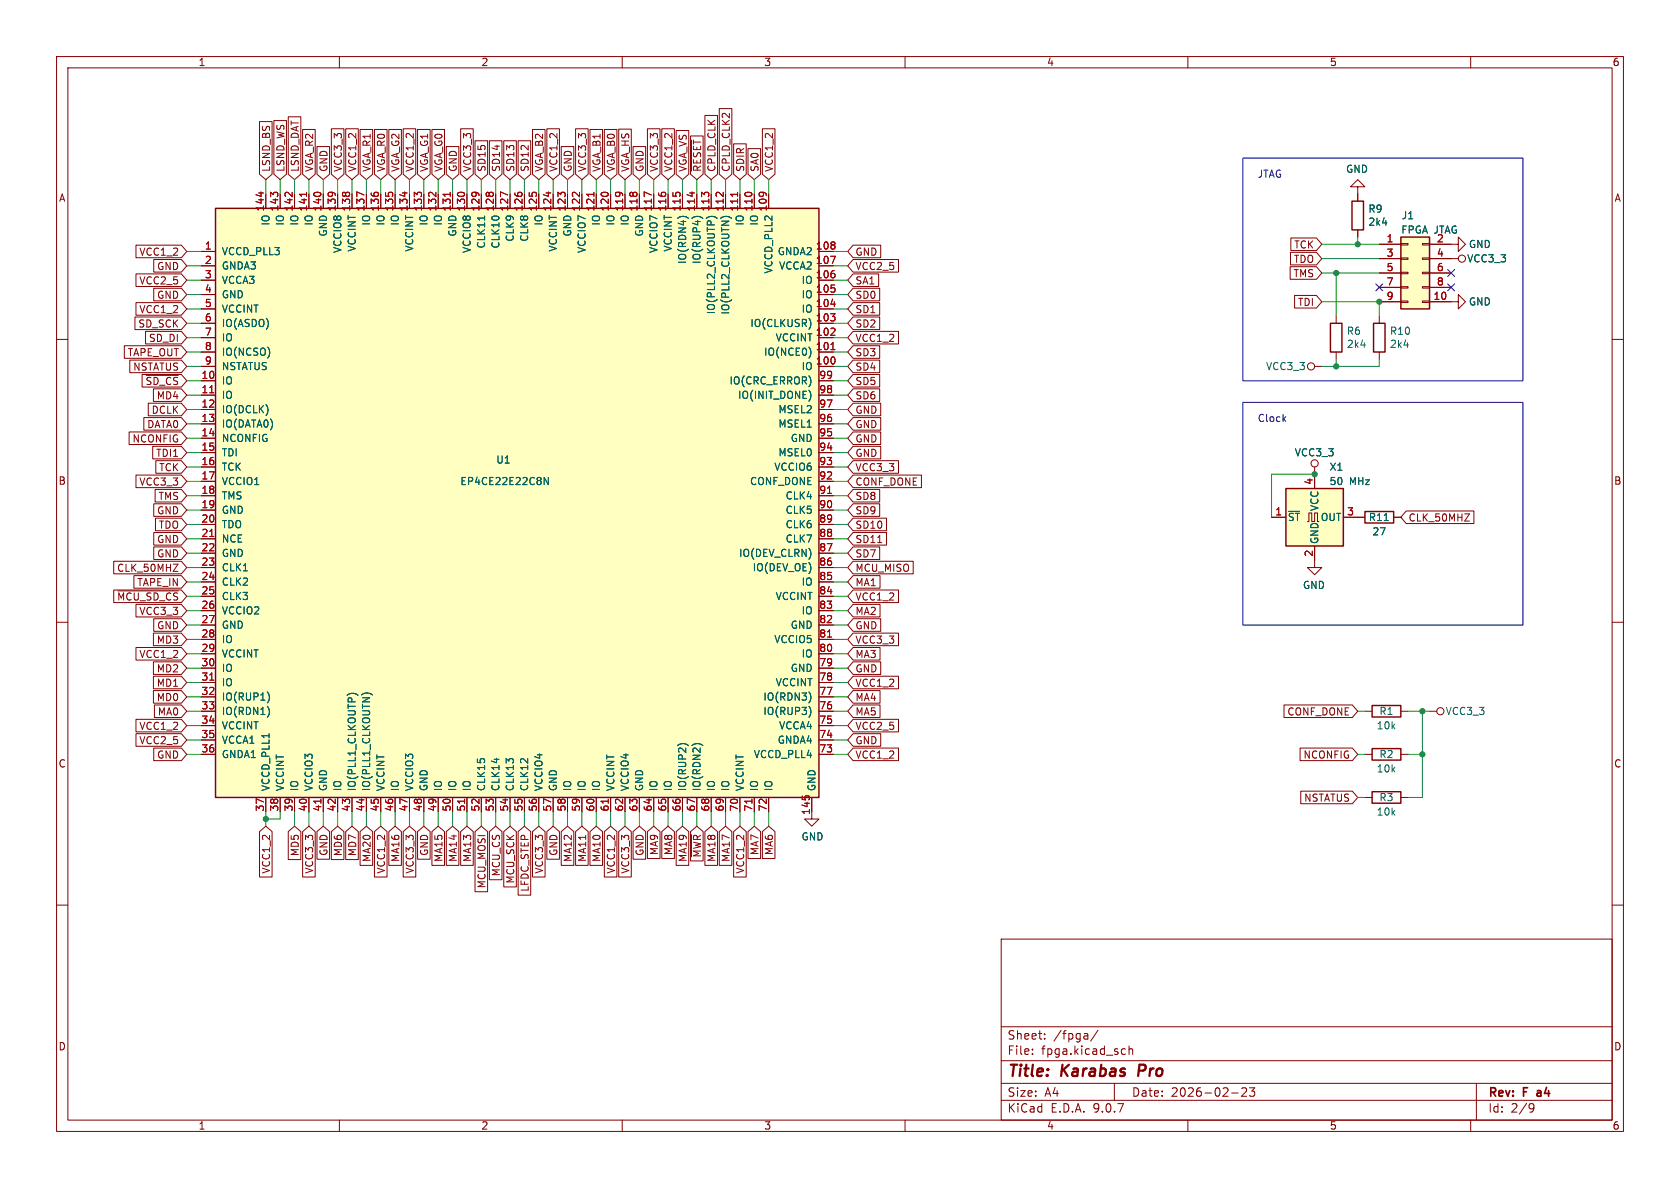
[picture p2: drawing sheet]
<svg xmlns="http://www.w3.org/2000/svg" width="297mm" height="210mm" viewBox="0 0 297 210" stroke-linecap="round" stroke-linejoin="round" font-family="sans-serif">
<g fill="none" stroke="#840000" stroke-width=".18">
<path d="M10 10h277v190h-277zM12 12h273v186h-273zM60 10v2M110 10v2M160 10v2M210 10v2M260 10v2M240 33h1.3l-1.3-1.2-1.2 1.2h1.2v2.6M240 40.6v1.3M243.8 55.9v1.3M10 60h2M243.8 62.2v1.3"/>
<path d="M285 60h2M10 110h2M285 110h2M241.3 133.4h1.3M241.3 125.7h1.3M247.6 133.4h1.3M247.6 125.7h1.3M241.3 141h1.3M247.6 141h1.3M10 160h2M177 166h108v32h-108zM285 160h2"/>
<path d="M60 198v2M110 198v2M160 198v2M177 194.5h108M177 191.5h108M177 187.5h108M177 181.5h108M182.5 186.3v.1M182.5 185.5v.1M184.7 183.6v.1M184.7 182.8v.1M192.1 182.7l.2 .2v.8"/>
<path d="M192.3 183.6l-.1 .1M192.3 183.1h-.1M194.1 182.1l-1.3 2M197 191.5v3M198.5 185.4l.5 .1M199 186.3l-.5 .1M199.6 185.5l.2-.1 .4 .1v.9M199.6 184.9v1.5M210 198v2M217.7 193.2h1.2M219.5 192.4l.6-.1 .2 .1 .1 .3-.9 1.1h.9M220.9 192.3h.9l-.5 .6 .4 .1v.7l-.2 .1h-.4l-.2-.1"/>
<path d="M260 198v2M261 191.5v6.5M270.6 195.1l.5 .1a.99 .99 0 0 1-.4 1.4h-.2M271.2 195.7l-.3 .3h-.3"/>
</g>
<path d="M271.8 193.3v.4" fill="none" stroke="#840000" stroke-width=".3"/>
<path d="M201.5 188.2l-.3 2" fill="none" stroke="#840000" stroke-width=".4"/>
<path d="M239 35.6h2v5h-2zM242.8 57.2h2.1v5h-2.1zM242.6 140h5v2h-5zM242.6 132.3h5v2.1h-5zM242.6 124.7h5v2h-5z" fill="none" stroke="#840000" stroke-width=".25"/>
<path d="M38.1 36.8h106.7v104.2h-106.7z" fill="#ffffc2"/>
<path d="M38.1 36.8h106.7v104.2h-106.7z" fill="none" stroke="#840000" stroke-width=".25"/>
<g fill="none" stroke="#840000" stroke-width=".18">
<path d="M35.6 44.5h2.5M35.6 47h2.5M35.6 49.5h2.5M35.6 52.1h2.5M35.6 54.6h2.5M35.6 57.2h2.5M35.6 59.7h2.5M256.5 53.3h1.3v1.3l1.3-1.3-1.3-1.2v1.2M35.6 62.2h2.5M35.6 64.8h2.5M35.6 67.3h2.5M35.6 69.9h2.5"/>
<path d="M35.6 72.4h2.5M35.6 74.9h2.5M35.6 77.5h2.5M144.8 67.3h2.5M144.8 69.9h2.5M144.8 72.4h2.5M144.8 74.9h2.5M144.8 77.5h2.5M232.4 64.8h1.3M35.6 80h2.5M35.6 82.6h2.5M35.6 85.1h2.5"/>
<path d="M35.6 87.6h2.5M35.6 90.2h2.5M35.6 92.7h2.5M35.6 95.3h2.5M35.6 97.8h2.5M144.8 80h2.5M144.8 82.6h2.5M144.8 85.1h2.5M144.8 87.6h2.5M144.8 90.2h2.5M144.8 92.7h2.5M144.8 95.3h2.5"/>
<path d="M144.8 97.8h2.5M35.6 100.3h2.5M35.6 102.9h2.5M35.6 105.4h2.5M35.6 108h2.5M35.6 110.5h2.5M35.6 113h2.5M35.6 115.6h2.5M35.6 118.1h2.5M144.8 100.3h2.5M144.8 102.9h2.5M144.8 105.4h2.5"/>
<path d="M144.8 108h2.5M144.8 110.5h2.5M144.8 113h2.5M144.8 115.6h2.5M144.8 118.1h2.5M35.6 120.7h2.5M35.6 123.2h2.5M35.6 125.7h2.5M35.6 128.3h2.5M35.6 130.8h2.5M35.6 133.4h2.5M144.8 120.7h2.5"/>
<path d="M144.8 123.2h2.5M144.8 125.7h2.5M144.8 128.3h2.5M144.8 130.8h2.5M144.8 133.4h2.5M252.7 125.7h1.3M47 141v2.5M49.5 141v2.5M52.1 141v2.5M54.6 141v2.5M57.1 141v2.5M59.7 141v2.5"/>
<path d="M62.2 141v2.5M64.8 141v2.5M67.3 141v2.5M69.8 141v2.5M72.4 141v2.5M74.9 141v2.5M77.5 141v2.5M80 141v2.5M82.5 141v2.5M85.1 141v2.5M87.6 141v2.5M90.2 141v2.5"/>
<path d="M92.7 141v2.5M95.2 141v2.5M97.8 141v2.5M100.3 141v2.5M102.9 141v2.5M105.4 141v2.5M107.9 141v2.5M110.5 141v2.5M113 141v2.5M115.6 141v2.5M118.1 141v2.5M120.6 141v2.5"/>
<path d="M123.2 141v2.5M125.7 141v2.5M128.3 141v2.5M130.8 141v2.5M133.3 141v2.5M135.9 141v2.5M143.5 143.5v1.3h1.3l-1.3 1.3-1.3-1.3h1.3"/>
<circle cx="231.8" cy="64.8" r=".63"/>
<circle cx="254.6" cy="125.7" r=".63"/>
</g>
<g fill="none" stroke="#a90000" stroke-width=".18">
<path d="M46.1 33.9v.8M50.5 34h.4M51.7 34v.8M54.2 34v.7M64.4 34.5l-1.3-.6v.9M71.5 33.9v.8M75.9 34h.4M77.1 34v.8M79.6 34v.7M89.8 34.5l-1.3-.6v.9M96.9 33.9v.8M101.3 34h.4"/>
<path d="M102.5 34v.8M105 34v.7M115.2 34.5l-1.3-.6v.9M122.3 33.9v.8M126.7 34h.4M127.9 34v.8M130.4 34v.7M146.8 45.3h.9l-.6 1.3M146.8 59.3h.8M146.9 53.8h.8M147.6 58.1v.4M37.1 69.4h.7"/>
<path d="M146.9 61.8h.7M37.1 94.8h.7M146.3 87.2h.7M146.3 112.6h.7M37.1 120.2h.7M56.7 141.3v.7M82.1 141.3v.7M107.5 141.3v.7M132.9 141.3v.7"/>
</g>
<g fill="none" stroke="#006464" stroke-width=".18">
<path d="M85.7 38.2v.7M120 38.4l.6-.2 .9 .2M122.4 38.6a1.49 1.49 0 0 1 1.8 0M124.9 38.6a1.47 1.47 0 0 1 1.9 0M127.4 38.6a1.46 1.46 0 0 1 1.9 0M143.2 56.6l.2 .5-.2 .8M47.3 72.1v.8M143.2 61.6l.2 .6-.2 .9M143.3 69.5v.9M96.2 84.4l.7 1.3v-1.3M47.3 122.4a1.49 1.49 0 0 1 0 1.8M47.4 125.1l.2 .6-.2 .9"/>
<path d="M61.4 122.9a1.46 1.46 0 0 1 1.9 0M63.9 122.9a1.46 1.46 0 0 1 1.9 0M119.8 131.7a1.49 1.49 0 0 1 1.9 0M122.6 131.6l.6-.2 .8 .2M143.1 124.9a1.49 1.49 0 0 1 0 1.8M143.2 122.6l.2 .6-.2 .8"/>
</g>
<path d="M247.6 41.9h5.1v12.7h-5.1z" fill="#ffffc2"/>
<path d="M247.6 41.9h5.1v12.7h-5.1z" fill="none" stroke="#840000" stroke-width=".25"/>
<g fill="none" stroke="#840000" stroke-width=".18">
<path d="M243.8 43.2h3.8M243.8 45.7h3.8M243.8 48.3h3.8M243.8 50.8h3.8M243.8 53.3h3.8M247.6 43.1h1.3v.2h-1.3zM247.6 45.6h1.3v.2h-1.3zM247.6 48.1h1.3v.3h-1.3zM247.6 50.7h1.3v.2h-1.3zM247.6 53.2h1.3v.3h-1.3zM251.5 43.1h1.2v.2h-1.2zM251.5 45.6h1.2v.2h-1.2z"/>
<path d="M251.5 48.1h1.2v.3h-1.2zM251.5 50.7h1.2v.2h-1.2zM251.5 53.2h1.2v.3h-1.2zM252.7 43.2h3.8M252.7 45.7h5.1M252.7 48.3h3.8M252.7 50.8h3.8M252.7 53.3h3.8M232.4 99.1v1.2h-1.3l1.3 1.3 1.3-1.3h-1.3M232.4 82.6v1.2"/>
<circle cx="258.4" cy="45.7" r=".63"/>
<circle cx="232.4" cy="81.9" r=".63"/>
</g>
<path d="M227.3 86.4h10.2v10.1h-10.2z" fill="#ffffc2"/>
<path d="M235.2 57.2h2v5h-2zM227.3 86.4h10.2v10.1h-10.2zM241.3 90.4h5.1v2.1h-5.1z" fill="none" stroke="#840000" stroke-width=".25"/>
<g fill="none" stroke="#840000" stroke-width=".18">
<path d="M127.2 19.2h2.2v11.6l-1.1 1-1.1-1zM45.9 21.5h2.2v9.3l-1.1 1-1.1-1zM48.4 21.3h2.2v9.5l-1.1 1-1.1-1zM51 20.6h2.2v10.2l-1.1 1-1.1-1zM53.5 22.9h2.2v7.9l-1.1 1-1.1-1zM56 25.9h2.3v4.9l-1.2 1-1.1-1zM58.6 22.8h2.2v8l-1.1 1-1.1-1zM61.1 22.8h2.2v8l-1.1 1-1.1-1zM63.7 22.9h2.2v7.9l-1.1 1-1.1-1zM66.2 22.9h2.2v7.9l-1.1 1-1.1-1zM68.7 22.9h2.3v7.9l-1.2 1-1.1-1zM71.3 22.8h2.2v8l-1.1 1-1.1-1z"/>
<path d="M73.8 22.9h2.2v7.9l-1.1 1-1.1-1zM76.4 22.9h2.2v7.9l-1.1 1-1.1-1zM78.9 25.9h2.2v4.9l-1.1 1-1.1-1zM81.4 22.8h2.3v8l-1.2 1-1.1-1zM84 24.9h2.2v5.9l-1.1 1-1.1-1zM86.5 24.9h2.2v5.9l-1.1 1-1.1-1zM89.1 24.9h2.2v5.9l-1.1 1-1.1-1zM91.6 24.9h2.2v5.9l-1.1 1-1.1-1zM94.1 22.9h2.3v7.9l-1.2 1-1.1-1zM96.7 22.8h2.2v8l-1.1 1-1.1-1zM99.2 25.9h2.2v4.9l-1.1 1-1.1-1zM101.8 22.8h2.2v8l-1.1 1-1.1-1z"/>
<path d="M104.3 22.9h2.2v7.9l-1.1 1-1.1-1zM106.8 22.9h2.3v7.9l-1.2 1-1.1-1zM109.4 22.8h2.2v8l-1.1 1-1.1-1zM111.9 25.9h2.2v4.9l-1.1 1-1.1-1zM114.5 22.8h2.2v8l-1.1 1-1.1-1zM117 22.8h2.2v8l-1.1 1-1.1-1zM119.5 23.1h2.3v7.7l-1.2 1-1.1-1zM122.1 24h2.2v6.8l-1.1 1-1.1-1zM122.2 24.8v5.5M124.6 20.4h2.2v10.4l-1.1 1-1.1-1zM129.7 25.4h2.2v5.4l-1.1 1-1.1-1zM132.2 26.3h2.3v4.5l-1.2 1-1.1-1z"/>
<path d="M134.8 22.8h2.2v8l-1.1 1-1.1-1zM240 34.3v1.3M23.9 56h8.2l.9 1.2-.9 1.1h-8.2zM24 48.4h8.1l.9 1.1-.9 1.1h-8.1zM24 53.5h8.1l.9 1.1-.9 1.1h-8.1zM24 43.3h8.1l.9 1.2-.9 1.1h-8.1zM25.7 58.6h6.4l.9 1.1-.9 1.1h-6.4zM27.2 45.9h4.9l.9 1.1-.9 1.1h-4.9zM27.2 51h4.9l.9 1.1-.9 1.1h-4.9zM35.6 44.5h2.5M35.6 47h2.5M35.6 49.5h2.5"/>
<path d="M35.6 52.1h2.5M35.6 54.6h2.5M35.6 57.2h2.5M35.6 59.7h2.5M150.8 58.6h8v2.2h-8l-.9-1.1zM150.8 51h4.7v2.2h-4.7l-.9-1.1zM150.8 45.9h8v2.2h-8l-.9-1.1zM150.8 43.3h4.9v2.3h-4.9l-.9-1.1zM150.8 53.5h4.7v2.2h-4.7l-.9-1.1zM150.8 48.4h4.5v2.2h-4.5l-.9-1.1zM150.8 56h4.7v2.3h-4.7l-.9-1.1zM228.1 47.1h4.6l1 1.2-1 1.1h-4.6z"/>
<path d="M228.1 44.6h4.6l1 1.1-1 1.1h-4.6zM228.2 42.1h4.5l1 1.1-1 1.1h-4.5zM228.9 52.2h3.8l1 1.1-1 1.2h-3.8zM236.2 55.9v1.3M240 40.6v1.3M243.8 43.2h3.8M243.8 45.7h3.8M243.8 48.3h3.8M243.8 50.8h3.8M243.8 53.3h3.8M252.7 43.2h5.1v1.3l1.3-1.3-1.3-1.3v1.3M252.7 45.7h3.8"/>
<path d="M252.7 48.3h3.8M252.7 50.8h3.8M252.7 53.3h3.8M22 61.1h10.1l.9 1.1-.9 1.1h-10.1zM22.8 76.4h9.3l.9 1.1-.9 1.1h-9.3zM22.9 63.7h9.2l.9 1.1-.9 1.1h-9.2zM25.1 66.2h7l.9 1.1-.9 1.1h-7zM25.4 73.8h6.7l.9 1.1-.9 1.1h-6.7zM25.9 66.4h5.6M26.2 71.3h5.9l.9 1.1-.9 1.1h-5.9zM27 78.9h5.1l.9 1.1-.9 1.1h-5.1zM27.1 68.7h5l.9 1.2-.9 1.1h-5z"/>
<path d="M35.6 62.2h2.5M35.6 64.8h2.5M35.6 67.3h2.5M35.6 69.9h2.5M35.6 72.4h2.5M35.6 74.9h2.5M35.6 77.5h2.5M144.8 67.3h2.5M144.8 69.9h2.5M144.8 72.4h2.5M144.8 74.9h2.5M144.8 77.5h2.5"/>
<path d="M150.8 73.8h4.9v2.2h-4.9l-.9-1.1zM150.8 76.4h4.9v2.2h-4.9l-.9-1.1zM150.8 66.2h4.7v2.2h-4.7l-.9-1.1zM150.8 61.1h4.7v2.2h-4.7l-.9-1.1zM150.8 71.3h4.9v2.2h-4.9l-.9-1.1zM150.8 68.7h4.7v2.3h-4.7l-.9-1.1zM150.8 63.7h4.7v2.2h-4.7l-.9-1.1zM150.8 78.9h4.9v2.2h-4.9l-.9-1.1zM236.2 62.2v1.3M20.1 99.2h12l.9 1.1-.9 1.1h-12zM24 84h8.1l.9 1.1-.9 1.1h-8.1zM27.2 89.1h4.9l.9 1.1-.9 1.1h-4.9z"/>
<path d="M27.2 94.1h4.9l.9 1.2-.9 1.1h-4.9zM27.2 96.7h4.9l.9 1.1-.9 1.1h-4.9zM27.4 86.5h4.7l.9 1.1-.9 1.1h-4.7zM27.5 91.6h4.6l.9 1.1-.9 1.1h-4.6zM27.5 81.4h4.6l.9 1.2-.9 1.1h-4.6zM30.6 99.7h.9l-.9 1.3h.9M35.6 80h2.5M35.6 82.6h2.5M35.6 85.1h2.5M35.6 87.6h2.5M35.6 90.2h2.5M35.6 92.7h2.5"/>
<path d="M35.6 95.3h2.5M35.6 97.8h2.5M144.8 80h2.5M144.8 82.6h2.5M144.8 85.1h2.5M144.8 87.6h2.5M144.8 90.2h2.5M144.8 92.7h2.5M144.8 95.3h2.5M144.8 97.8h2.5M150.8 99.2h10.6v2.2h-10.6l-.9-1.1zM150.8 94.1h5.9v2.3h-5.9l-.9-1.1z"/>
<path d="M150.8 91.6h5.9v2.2h-5.9l-.9-1.1zM150.8 96.7h4.7v2.2h-4.7l-.9-1.1zM150.8 86.5h4.7v2.2h-4.7l-.9-1.1zM150.8 89.1h4.7v2.2h-4.7l-.9-1.1zM150.8 84h12.1v2.2h-12.1l-.9-1.1zM150.8 81.4h8v2.3h-8l-.9-1.1zM155.2 95.9h.7M224.8 91.4h2.5M231.1 92.2h.3v-1.5h.5v1.5h.5v-1.5h.5v1.5h.3M232.4 83.8v2.6M232.4 96.5v2.6M237.5 91.4h3.8"/>
<path d="M246.4 91.4h1.2M248.6 90.3h12v2.3h-12l-1-1.2zM258.9 90.8h.9l-.9 1.3h.9M20.1 104.3h12l.9 1.1-.9 1.1h-12zM20.8 104.5h10.7M23.7 101.8h8.4l.9 1.1-.9 1.1h-8.4zM24 114.5h8.1l.9 1.1-.9 1.1h-8.1zM24 106.8h8.1l.9 1.2-.9 1.1h-8.1zM27.1 117h5l.9 1.1-.9 1.1h-5zM27.1 119.5h5l.9 1.2-.9 1.1h-5zM27.1 111.9h5l.9 1.1-.9 1.1h-5zM27.2 109.4h4.9l.9 1.1-.9 1.1h-4.9z"/>
<path d="M35.6 100.3h2.5M35.6 102.9h2.5M35.6 105.4h2.5M35.6 108h2.5M35.6 110.5h2.5M35.6 113h2.5M35.6 115.6h2.5M35.6 118.1h2.5M144.8 100.3h2.5M144.8 102.9h2.5M144.8 105.4h2.5M144.8 108h2.5"/>
<path d="M144.8 110.5h2.5M144.8 113h2.5M144.8 115.6h2.5M144.8 118.1h2.5M150.8 101.8h4.8v2.2h-4.8l-.9-1.1zM150.8 104.3h8v2.2h-8l-.9-1.1zM150.8 106.8h4.8v2.3h-4.8l-.9-1.1zM150.8 119.5h8v2.3h-8l-.9-1.1zM150.8 109.4h4.9v2.2h-4.9l-.9-1.1zM150.8 117h4.9v2.2h-4.9l-.9-1.1zM150.8 111.9h8v2.2h-8l-.9-1.1zM150.8 114.5h4.8v2.2h-4.8l-.9-1.1z"/>
<path d="M24 127.2h8.1l.9 1.1-.9 1.1h-8.1zM24 129.7h8.1l.9 1.1-.9 1.1h-8.1zM27.1 122.1h5l.9 1.1-.9 1.1h-5zM27.2 132.2h4.9l.9 1.2-.9 1.1h-4.9zM27.3 124.6h4.8l.9 1.1-.9 1.1h-4.8zM35.6 120.7h2.5M35.6 123.2h2.5M35.6 125.7h2.5M35.6 128.3h2.5M35.6 130.8h2.5M35.6 133.4h2.5M144.8 120.7h2.5"/>
<path d="M144.8 123.2h2.5M144.8 125.7h2.5M144.8 128.3h2.5M144.8 130.8h2.5M144.8 133.4h2.5M150.8 127.2h8v2.2h-8l-.9-1.1zM150.8 124.6h4.8v2.2h-4.8l-.9-1.1zM150.8 122.1h4.8v2.2h-4.8l-.9-1.1zM150.8 129.7h4.9v2.2h-4.9l-.9-1.1zM150.8 132.2h8v2.3h-8l-.9-1.1zM227 124.6h12.1l.9 1.1-.9 1.1h-12.1zM229.8 132.2h9.3l.9 1.2-.9 1.1h-9.3z"/>
<path d="M230 139.9h9.1l.9 1.1-.9 1.1h-9.1zM45.9 147l1.1-.9 1.1 .9v8h-2.2zM47 141v2.5M49.5 141v2.5M51 147l1.1-.9 1.1 .9v4.9h-2.2zM52.1 141v2.5M53.5 147l1.1-.9 1.1 .9v8h-2.2zM54.6 141v2.5M56 147l1.1-.9 1.2 .9v4.9h-2.3zM57.1 141v2.5M58.6 147l1.1-.9 1.1 .9v4.9h-2.2zM59.7 141v2.5"/>
<path d="M61.1 147l1.1-.9 1.1 .9v4.9h-2.2zM62.2 141v2.5M63.7 147l1.1-.9 1.1 .9v6h-2.2zM64.8 141v2.5M66.2 147l1.1-.9 1.1 .9v8h-2.2zM67.3 141v2.5M68.7 147l1.1-.9 1.2 .9v6h-2.3zM69.8 141v2.5M71.3 147l1.1-.9 1.1 .9v8h-2.2zM72.4 141v2.5M73.8 147l1.1-.9 1.1 .9v4.9h-2.2zM74.9 141v2.5"/>
<path d="M76.4 147l1.1-.9 1.1 .9v6h-2.2zM77.5 141v2.5M78.9 147l1.1-.9 1.1 .9v6h-2.2zM80 141v2.5M81.4 147l1.1-.9 1.2 .9v6h-2.3zM82.5 141v2.5M84 147l1.1-.9 1.1 .9v10.6h-2.2zM85.1 141v2.5M86.5 147l1.1-.9 1.1 .9v8.5h-2.2zM87.6 141v2.5M89.1 147l1.1-.9 1.1 .9v9.8h-2.2zM90.2 141v2.5"/>
<path d="M91.6 147l1.1-.9 1.1 .9v11.2h-2.2zM92.7 141v2.5M94.1 147l1.1-.9 1.2 .9v8h-2.3zM95.2 141v2.5M96.7 147l1.1-.9 1.1 .9v4.9h-2.2zM97.8 141v2.5M99.2 147l1.1-.9 1.1 .9v6h-2.2zM100.3 141v2.5M101.8 147l1.1-.9 1.1 .9v6h-2.2zM102.9 141v2.5M104.3 147l1.1-.9 1.1 .9v6h-2.2zM105.4 141v2.5"/>
<path d="M106.8 147l1.1-.9 1.2 .9v8h-2.3zM107.9 141v2.5M109.4 147l1.1-.9 1.1 .9v8h-2.2zM110.5 141v2.5M111.9 147l1.1-.9 1.1 .9v4.9h-2.2zM113 141v2.5M114.5 147l1.1-.9 1.1 .9v4.8h-2.2zM115.6 141v2.5M117 147l1.1-.9 1.1 .9v4.8h-2.2zM118.1 141v2.5M119.5 147l1.1-.9 1.2 .9v6h-2.3zM120.6 141v2.5"/>
<path d="M122.1 147l1.1-.9 1.1 .9v5.2h-2.2zM122.2 147.5v4M123.2 141v2.5M124.6 147l1.1-.9 1.1 .9v6h-2.2zM125.7 141v2.5M127.2 147l1.1-.9 1.1 .9v6h-2.2zM128.3 141v2.5M129.7 147l1.1-.9 1.1 .9v8h-2.2zM130.8 141v2.5M132.2 147l1.1-.9 1.2 .9v4.8h-2.3zM133.3 141v2.5M134.8 147l1.1-.9 1.1 .9v4.8h-2.2z"/>
<path d="M135.9 141v2.5"/>
</g>
<g fill="none" stroke="#006464" stroke-width=".18">
<path d="M85.7 38.2v.7M120 38.4l.6-.2 .9 .2M122.4 38.6a1.49 1.49 0 0 1 1.8 0M124.9 38.6a1.47 1.47 0 0 1 1.9 0M127.4 38.6a1.46 1.46 0 0 1 1.9 0M143.2 56.6l.2 .5-.2 .8M47.3 72.1v.8M143.2 61.6l.2 .6-.2 .9M143.3 69.5v.9M96.2 84.4l.7 1.3v-1.3M244.7 92h.7M47.3 122.4a1.49 1.49 0 0 1 0 1.8"/>
<path d="M47.4 125.1l.2 .6-.2 .9M61.4 122.9a1.46 1.46 0 0 1 1.9 0M63.9 122.9a1.46 1.46 0 0 1 1.9 0M119.8 131.7a1.49 1.49 0 0 1 1.9 0M122.6 131.6l.6-.2 .8 .2M143.1 124.9a1.49 1.49 0 0 1 0 1.8M143.2 122.6l.2 .6-.2 .8"/>
</g>
<g fill="none" stroke="#009600" stroke-width=".18">
<path d="M47 31.8v2.5M49.5 31.8v2.5M52.1 31.8v2.5M54.6 31.8v2.5M57.1 31.8v2.5M59.7 31.8v2.5M62.2 31.8v2.5M64.8 31.8v2.5M67.3 31.8v2.5M69.8 31.8v2.5M72.4 31.8v2.5M74.9 31.8v2.5"/>
<path d="M77.5 31.8v2.5M80 31.8v2.5M82.5 31.8v2.5M85.1 31.8v2.5M87.6 31.8v2.5M90.2 31.8v2.5M92.7 31.8v2.5M95.2 31.8v2.5M97.8 31.8v2.5M100.3 31.8v2.5M102.9 31.8v2.5M105.4 31.8v2.5"/>
<path d="M107.9 31.8v2.5M110.5 31.8v2.5M113 31.8v2.5M115.6 31.8v2.5M118.1 31.8v2.5M120.6 31.8v2.5M123.2 31.8v2.5M125.7 31.8v2.5M128.3 31.8v2.5M130.8 31.8v2.5M133.3 31.8v2.5M135.9 31.8v2.5"/>
<path d="M33 59.7h2.6M33 44.5h2.6M33 52.1h2.6M33 49.5h2.6M33 54.6h2.6M33 57.2h2.6M33 47h2.6M147.3 59.7h2.6M147.3 44.5h2.6M147.3 52.1h2.6M147.3 49.5h2.6M147.3 54.6h2.6"/>
<path d="M147.3 57.2h2.6M147.3 47h2.6M233.7 53.3h10.1v2.6M233.7 43.2h10.1M233.7 48.3h10.1M233.7 45.7h10.1M236.2 48.3v7.6M240 41.9v1.3M33 74.9h2.6M33 67.3h2.6M33 69.9h2.6M33 64.8h2.6"/>
<path d="M33 62.2h2.6M33 77.5h2.6M33 72.4h2.6M147.3 74.9h2.6M147.3 67.3h2.6M147.3 69.9h2.6M147.3 64.8h2.6M147.3 62.2h2.6M147.3 77.5h2.6M147.3 72.4h2.6M236.2 63.5v1.3M243.8 63.5v1.3h-10.1"/>
<path d="M33 97.8h2.6M33 92.7h2.6M33 90.2h2.6M33 95.3h2.6M33 85.1h2.6M33 87.6h2.6M33 82.6h2.6M33 80h2.6M147.3 97.8h2.6M147.3 92.7h2.6M147.3 90.2h2.6M147.3 95.3h2.6"/>
<path d="M147.3 85.1h2.6M147.3 87.6h2.6M147.3 82.6h2.6M147.3 80h2.6M232.4 83.8h-7.6v7.6M33 113h2.6M33 108h2.6M33 105.4h2.6M33 110.5h2.6M33 102.9h2.6M33 118.1h2.6M33 100.3h2.6"/>
<path d="M33 115.6h2.6M147.3 113h2.6M147.3 108h2.6M147.3 105.4h2.6M147.3 110.5h2.6M147.3 102.9h2.6M147.3 118.1h2.6M147.3 100.3h2.6M147.3 115.6h2.6M33 120.7h2.6M33 123.2h2.6M33 128.3h2.6"/>
<path d="M33 125.7h2.6M33 133.4h2.6M33 130.8h2.6M147.3 120.7h2.6M147.3 123.2h2.6M147.3 128.3h2.6M147.3 125.7h2.6M147.3 133.4h2.6M147.3 130.8h2.6M240 125.7h1.3M240 133.4h1.3M248.9 125.7h3.8"/>
<path d="M248.9 133.4h2.6M251.5 125.7v15.3h-2.6M47 143.5v2.6M49.5 143.5v1.3h-2.5M52.1 143.5v2.6M54.6 143.5v2.6M57.1 143.5v2.6M59.7 143.5v2.6M62.2 143.5v2.6M64.8 143.5v2.6M67.3 143.5v2.6M69.8 143.5v2.6"/>
<path d="M72.4 143.5v2.6M74.9 143.5v2.6M77.5 143.5v2.6M80 143.5v2.6M82.5 143.5v2.6M85.1 143.5v2.6M87.6 143.5v2.6M90.2 143.5v2.6M92.7 143.5v2.6M95.2 143.5v2.6M97.8 143.5v2.6M100.3 143.5v2.6"/>
<path d="M102.9 143.5v2.6M105.4 143.5v2.6M107.9 143.5v2.6M110.5 143.5v2.6M113 143.5v2.6M115.6 143.5v2.6M118.1 143.5v2.6M120.6 143.5v2.6M123.2 143.5v2.6M125.7 143.5v2.6M128.3 143.5v2.6M130.8 143.5v2.6"/>
<path d="M133.3 143.5v2.6M135.9 143.5v2.6M240 141h1.3"/>
</g>
<path d="M243.2 50.2l1.2 1.2M244.4 50.2l-1.2 1.2M255.9 50.2l1.2 1.2M255.9 47.7l1.2 1.2M257.1 50.2l-1.2 1.2M257.1 47.7l-1.2 1.2" fill="none" stroke="#000084" stroke-width=".18"/>
<path d="M219.7 27.9h49.5v39.4h-49.5zM219.7 71.1h49.5v39.4h-49.5zM226.9 74l.4 .5M227.3 73.7l-.5 .5" fill="none" stroke="#0000c2" stroke-width=".18"/>
<g fill="none" stroke="#a90000" stroke-width=".18">
<path d="M46.1 33.9v.8M50.5 34h.4M51.7 34v.8M54.2 34v.7M64.4 34.5l-1.3-.6v.9M71.5 33.9v.8M75.9 34h.4M77.1 34v.8M79.6 34v.7M89.8 34.5l-1.3-.6v.9M96.9 33.9v.8M101.3 34h.4"/>
<path d="M102.5 34v.8M105 34v.7M115.2 34.5l-1.3-.6v.9M122.3 33.9v.8M126.7 34h.4M127.9 34v.8M130.4 34v.7M146.8 45.3h.9l-.6 1.3M146.8 59.3h.8M146.9 53.8h.8M147.6 58.1v.4M37.1 69.4h.7"/>
<path d="M146.9 61.8h.7M37.1 94.8h.7M146.3 87.2h.7M146.3 112.6h.7M37.1 120.2h.7M56.7 141.3v.7M82.1 141.3v.7M107.5 141.3v.7M132.9 141.3v.7"/>
</g>
<g fill="#009600" stroke="#009600" stroke-width=".18">
<circle cx="232.4" cy="83.8" r=".46"/>
<circle cx="251.5" cy="133.4" r=".46"/>
<circle cx="251.5" cy="125.7" r=".46"/>
<circle cx="240" cy="43.2" r=".46"/>
<circle cx="243.8" cy="53.3" r=".46"/>
<circle cx="236.2" cy="48.3" r=".46"/>
<circle cx="236.2" cy="64.8" r=".46"/>
<circle cx="47" cy="144.8" r=".46"/>
</g>
<g font-size="2.8" fill="#840000">
<text x="178" y="190.9">Title:</text>
<text x="187.7" y="190.9">Karabas</text>
<text x="202.1" y="190.9">Pro</text>
</g>
<g font-size="2.1" fill="#840000">
<text x="178" y="184">Sheet:</text>
<text x="186.2" y="184">/fpga/</text>
<text x="178" y="186.7">File:</text>
<text x="184.1" y="186.7">fpga.kicad_sch</text>
<text x="178" y="196.9">KiCad</text>
<text x="178" y="194.1">Size:</text>
<text x="184.7" y="194.1">A4</text>
<text x="185.7" y="196.9">E.D.A.</text>
<text x="193.3" y="196.9">9.0.7</text>
<text x="200" y="194.1">Date:</text>
<text x="207" y="194.1">2026-02-23</text>
<text x="263" y="194.3">Rev:</text>
<text x="263" y="196.9">Id:</text>
<text x="267.1" y="196.9">2/9</text>
<text x="269.4" y="194.3">F</text>
<text x="272.4" y="194.3">a4</text>
</g>
<g font-size="1.8" fill="#840000">
<text x="35" y="11.9">1</text>
<text x="85" y="11.9">2</text>
<text x="135" y="11.9">3</text>
<text x="185" y="11.9">4</text>
<text x="235" y="11.9">5</text>
<text x="285" y="11.9">6</text>
<text x="10.3" y="35.9">A</text>
<text x="47.9" y="30.5" transform="rotate(-90 47.9 30.5)">LSND_BS</text>
<text x="50.5" y="30.5" transform="rotate(-90 50.5 30.5)">LSND_WS</text>
<text x="53" y="30.5" transform="rotate(-90 53 30.5)">LSND_DAT</text>
<text x="55.6" y="30.5" transform="rotate(-90 55.6 30.5)">VGA_R2</text>
<text x="58.1" y="30.5" transform="rotate(-90 58.1 30.5)">GND</text>
<text x="60.6" y="30.5" transform="rotate(-90 60.6 30.5)">VCC3_3</text>
<text x="63.2" y="30.5" transform="rotate(-90 63.2 30.5)">VCC1_2</text>
<text x="65.7" y="30.5" transform="rotate(-90 65.7 30.5)">VGA_R1</text>
<text x="68.3" y="30.5" transform="rotate(-90 68.3 30.5)">VGA_R0</text>
<text x="70.8" y="30.5" transform="rotate(-90 70.8 30.5)">VGA_G2</text>
<text x="73.3" y="30.5" transform="rotate(-90 73.3 30.5)">VCC1_2</text>
<text x="75.9" y="30.5" transform="rotate(-90 75.9 30.5)">VGA_G1</text>
<text x="78.4" y="30.5" transform="rotate(-90 78.4 30.5)">VGA_G0</text>
<text x="81" y="30.5" transform="rotate(-90 81 30.5)">GND</text>
<text x="83.5" y="30.5" transform="rotate(-90 83.5 30.5)">VCC3_3</text>
<text x="86" y="30.5" transform="rotate(-90 86 30.5)">SD15</text>
<text x="88.6" y="30.5" transform="rotate(-90 88.6 30.5)">SD14</text>
<text x="91.1" y="30.5" transform="rotate(-90 91.1 30.5)">SD13</text>
<text x="93.7" y="30.5" transform="rotate(-90 93.7 30.5)">SD12</text>
<text x="96.2" y="30.5" transform="rotate(-90 96.2 30.5)">VGA_B2</text>
<text x="98.7" y="30.5" transform="rotate(-90 98.7 30.5)">VCC1_2</text>
<text x="101.3" y="30.5" transform="rotate(-90 101.3 30.5)">GND</text>
<text x="103.8" y="30.5" transform="rotate(-90 103.8 30.5)">VCC3_3</text>
<text x="106.4" y="30.5" transform="rotate(-90 106.4 30.5)">VGA_B1</text>
<text x="108.9" y="30.5" transform="rotate(-90 108.9 30.5)">VGA_B0</text>
<text x="111.4" y="30.5" transform="rotate(-90 111.4 30.5)">VGA_HS</text>
<text x="114" y="30.5" transform="rotate(-90 114 30.5)">GND</text>
<text x="116.5" y="30.5" transform="rotate(-90 116.5 30.5)">VCC3_3</text>
<text x="119.1" y="30.5" transform="rotate(-90 119.1 30.5)">VCC1_2</text>
<text x="121.6" y="30.5" transform="rotate(-90 121.6 30.5)">VGA_VS</text>
<text x="124.1" y="30.5" transform="rotate(-90 124.1 30.5)">~{RESET}</text>
<text x="126.7" y="30.5" transform="rotate(-90 126.7 30.5)">CPLD_CLK</text>
<text x="129.2" y="30.5" transform="rotate(-90 129.2 30.5)">CPLD_CLK2</text>
<text x="131.8" y="30.5" transform="rotate(-90 131.8 30.5)">SDIR</text>
<text x="134.3" y="30.5" transform="rotate(-90 134.3 30.5)">SA0</text>
<text x="136.8" y="30.5" transform="rotate(-90 136.8 30.5)">VCC1_2</text>
<text x="285.3" y="35.9">A</text>
<text x="24.5" y="45.4">VCC1_2</text>
<text x="27.7" y="47.9">GND</text>
<text x="151.1" y="47.9">VCC2_5</text>
<text x="151.1" y="45.4">GND</text>
<text x="228.6" y="46.7">TDO</text>
<text x="228.7" y="44.1">TCK</text>
<text x="24.5" y="50.5">VCC2_5</text>
<text x="27.7" y="53">GND</text>
<text x="151.1" y="53">SD0</text>
<text x="151.1" y="50.5">SA1</text>
<text x="228.6" y="49.2">TMS</text>
<text x="24.4" y="58.1">SD_SCK</text>
<text x="24.5" y="55.6">VCC1_2</text>
<text x="151.1" y="55.6">SD1</text>
<text x="151.1" y="58.1">SD2</text>
<text x="229.4" y="54.3">TDI</text>
<text x="22.5" y="63.2">TAPE_OUT</text>
<text x="23.4" y="65.7">NSTATUS</text>
<text x="26.2" y="60.6">SD_DI</text>
<text x="151.1" y="63.2">SD3</text>
<text x="151.1" y="60.6">VCC1_2</text>
<text x="151.1" y="65.7">SD4</text>
<text x="25.6" y="68.3">~{SD_CS}</text>
<text x="27.6" y="70.8">MD4</text>
<text x="151.1" y="68.3">SD5</text>
<text x="151.1" y="70.8">SD6</text>
<text x="25.9" y="75.9">DATA0</text>
<text x="26.7" y="73.3">DCLK</text>
<text x="151.1" y="75.9">GND</text>
<text x="151.1" y="73.3">GND</text>
<text x="23.3" y="78.4">NCONFIG</text>
<text x="27.5" y="81">TDI1</text>
<text x="28" y="83.5">TCK</text>
<text x="151.1" y="78.4">GND</text>
<text x="151.1" y="81">GND</text>
<text x="151.1" y="83.5">VCC3_3</text>
<text x="10.3" y="85.9">B</text>
<text x="24.5" y="86">VCC3_3</text>
<text x="27.9" y="88.6">TMS</text>
<text x="151.1" y="88.6">SD8</text>
<text x="151.1" y="86">CONF_DONE</text>
<text x="285.3" y="85.9">B</text>
<text x="27.7" y="91.1">GND</text>
<text x="28" y="93.7">TDO</text>
<text x="151.1" y="93.7">SD10</text>
<text x="151.1" y="91.1">SD9</text>
<text x="248.9" y="92.4">CLK_50MHZ</text>
<text x="20.6" y="101.3">CLK_50MHZ</text>
<text x="27.7" y="96.2">GND</text>
<text x="27.7" y="98.7">GND</text>
<text x="151.1" y="101.3">MCU_MISO</text>
<text x="151.1" y="96.2">SD11</text>
<text x="151.1" y="98.7">SD7</text>
<text x="20.6" y="106.4">~{MCU_SD_CS}</text>
<text x="24.2" y="103.8">TAPE_IN</text>
<text x="151.1" y="103.8">MA1</text>
<text x="151.1" y="106.4">VCC1_2</text>
<text x="24.5" y="108.9">VCC3_3</text>
<text x="27.6" y="114">MD3</text>
<text x="27.7" y="111.4">GND</text>
<text x="151.1" y="108.9">MA2</text>
<text x="151.1" y="111.4">GND</text>
<text x="151.1" y="114">VCC3_3</text>
<text x="24.5" y="116.5">VCC1_2</text>
<text x="27.6" y="119.1">MD2</text>
<text x="151.1" y="119.1">GND</text>
<text x="151.1" y="116.5">MA3</text>
<text x="27.6" y="121.6">MD1</text>
<text x="27.6" y="124.1">MD0</text>
<text x="151.1" y="121.6">VCC1_2</text>
<text x="151.1" y="124.1">MA4</text>
<text x="24.5" y="129.2">VCC1_2</text>
<text x="24.5" y="131.8">VCC2_5</text>
<text x="27.8" y="126.7">MA0</text>
<text x="151.1" y="129.2">VCC2_5</text>
<text x="151.1" y="126.7">MA5</text>
<text x="151.1" y="131.8">GND</text>
<text x="227.5" y="126.7">CONF_DONE</text>
<text x="10.3" y="135.9">C</text>
<text x="27.7" y="134.3">GND</text>
<text x="151.1" y="134.3">VCC1_2</text>
<text x="230.3" y="134.3">NCONFIG</text>
<text x="285.3" y="135.9">C</text>
<text x="230.5" y="141.9">NSTATUS</text>
<text x="47.9" y="154.5" transform="rotate(-90 47.9 154.5)">VCC1_2</text>
<text x="53" y="151.5" transform="rotate(-90 53 151.5)">MD5</text>
<text x="55.6" y="154.5" transform="rotate(-90 55.6 154.5)">VCC3_3</text>
<text x="58.1" y="151.4" transform="rotate(-90 58.1 151.4)">GND</text>
<text x="60.6" y="151.5" transform="rotate(-90 60.6 151.5)">MD6</text>
<text x="63.2" y="151.5" transform="rotate(-90 63.2 151.5)">MD7</text>
<text x="65.7" y="152.5" transform="rotate(-90 65.7 152.5)">MA20</text>
<text x="68.3" y="154.5" transform="rotate(-90 68.3 154.5)">VCC1_2</text>
<text x="70.8" y="152.5" transform="rotate(-90 70.8 152.5)">MA16</text>
<text x="73.3" y="154.5" transform="rotate(-90 73.3 154.5)">VCC3_3</text>
<text x="75.9" y="151.4" transform="rotate(-90 75.9 151.4)">GND</text>
<text x="78.4" y="152.5" transform="rotate(-90 78.4 152.5)">MA15</text>
<text x="81" y="152.5" transform="rotate(-90 81 152.5)">MA14</text>
<text x="83.5" y="152.5" transform="rotate(-90 83.5 152.5)">MA13</text>
<text x="88.6" y="155" transform="rotate(-90 88.6 155)">MCU_CS</text>
<text x="96.2" y="154.5" transform="rotate(-90 96.2 154.5)">VCC3_3</text>
<text x="98.7" y="151.4" transform="rotate(-90 98.7 151.4)">GND</text>
<text x="101.3" y="152.5" transform="rotate(-90 101.3 152.5)">MA12</text>
<text x="103.8" y="152.5" transform="rotate(-90 103.8 152.5)">MA11</text>
<text x="106.4" y="152.5" transform="rotate(-90 106.4 152.5)">MA10</text>
<text x="108.9" y="154.5" transform="rotate(-90 108.9 154.5)">VCC1_2</text>
<text x="111.4" y="154.5" transform="rotate(-90 111.4 154.5)">VCC3_3</text>
<text x="114" y="151.4" transform="rotate(-90 114 151.4)">GND</text>
<text x="116.5" y="151.3" transform="rotate(-90 116.5 151.3)">MA9</text>
<text x="119.1" y="151.3" transform="rotate(-90 119.1 151.3)">MA8</text>
<text x="121.6" y="152.5" transform="rotate(-90 121.6 152.5)">MA19</text>
<text x="124.1" y="151.7" transform="rotate(-90 124.1 151.7)">~{MWR}</text>
<text x="126.7" y="152.5" transform="rotate(-90 126.7 152.5)">MA18</text>
<text x="129.2" y="152.5" transform="rotate(-90 129.2 152.5)">MA17</text>
<text x="131.8" y="154.5" transform="rotate(-90 131.8 154.5)">VCC1_2</text>
<text x="134.3" y="151.3" transform="rotate(-90 134.3 151.3)">MA7</text>
<text x="136.8" y="151.3" transform="rotate(-90 136.8 151.3)">MA6</text>
<text x="86" y="157.1" transform="rotate(-90 86 157.1)">MCU_MOSI</text>
<text x="91.1" y="156.3" transform="rotate(-90 91.1 156.3)">MCU_SCK</text>
<text x="93.7" y="157.7" transform="rotate(-90 93.7 157.7)">LFDC_STEP</text>
<text x="10.3" y="185.9">D</text>
<text x="285.3" y="185.9">D</text>
<text x="35" y="199.9">1</text>
<text x="85" y="199.9">2</text>
<text x="135" y="199.9">3</text>
<text x="185" y="199.9">4</text>
<text x="235" y="199.9">5</text>
<text x="285" y="199.9">6</text>
</g>
<g font-size="1.8" fill="#0000c2">
<text x="222.2" y="31.5">JTAG</text>
<text x="222.2" y="74.7">Clock</text>
</g>
<g font-size="1.8" fill="#006464">
<text x="237.9" y="30.8">GND</text>
<text x="47.9" y="40" transform="rotate(-90 47.9 40)">IO</text>
<text x="50.4" y="40" transform="rotate(-90 50.4 40)">IO</text>
<text x="52.9" y="40" transform="rotate(-90 52.9 40)">IO</text>
<text x="55.5" y="40" transform="rotate(-90 55.5 40)">IO</text>
<text x="58" y="41.9" transform="rotate(-90 58 41.9)">GND</text>
<text x="65.6" y="40" transform="rotate(-90 65.6 40)">IO</text>
<text x="68.2" y="40" transform="rotate(-90 68.2 40)">IO</text>
<text x="70.7" y="40" transform="rotate(-90 70.7 40)">IO</text>
<text x="75.8" y="40" transform="rotate(-90 75.8 40)">IO</text>
<text x="78.3" y="40" transform="rotate(-90 78.3 40)">IO</text>
<text x="80.9" y="41.9" transform="rotate(-90 80.9 41.9)">GND</text>
<text x="96.1" y="40" transform="rotate(-90 96.1 40)">IO</text>
<text x="101.2" y="41.9" transform="rotate(-90 101.2 41.9)">GND</text>
<text x="106.3" y="40" transform="rotate(-90 106.3 40)">IO</text>
<text x="108.8" y="40" transform="rotate(-90 108.8 40)">IO</text>
<text x="111.4" y="40" transform="rotate(-90 111.4 40)">IO</text>
<text x="113.9" y="41.9" transform="rotate(-90 113.9 41.9)">GND</text>
<text x="131.7" y="40" transform="rotate(-90 131.7 40)">IO</text>
<text x="134.2" y="40" transform="rotate(-90 134.2 40)">IO</text>
<text x="241.8" y="37.8">R9</text>
<text x="241.8" y="40.1">2k4</text>
<text x="247.6" y="41.5">FPGA JTAG</text>
<text x="247.7" y="39">J1</text>
<text x="39.1" y="45.3">VCCD_PLL3</text>
<text x="39.1" y="47.9">GNDA3</text>
<text x="60.6" y="44.8" transform="rotate(-90 60.6 44.8)">VCCIO8</text>
<text x="63.1" y="44.6" transform="rotate(-90 63.1 44.6)">VCCINT</text>
<text x="73.3" y="44.6" transform="rotate(-90 73.3 44.6)">VCCINT</text>
<text x="83.4" y="44.8" transform="rotate(-90 83.4 44.8)">VCCIO8</text>
<text x="86" y="44" transform="rotate(-90 86 44)">CLK11</text>
<text x="88.5" y="44" transform="rotate(-90 88.5 44)">CLK10</text>
<text x="91" y="42.8" transform="rotate(-90 91 42.8)">CLK9</text>
<text x="93.6" y="42.8" transform="rotate(-90 93.6 42.8)">CLK8</text>
<text x="98.7" y="44.6" transform="rotate(-90 98.7 44.6)">VCCINT</text>
<text x="103.7" y="44.8" transform="rotate(-90 103.7 44.8)">VCCIO7</text>
<text x="116.4" y="44.8" transform="rotate(-90 116.4 44.8)">VCCIO7</text>
<text x="119" y="44.6" transform="rotate(-90 119 44.6)">VCCINT</text>
<text x="121.5" y="46.8" transform="rotate(-90 121.5 46.8)">IO(RDN4)</text>
<text x="124.1" y="46.8" transform="rotate(-90 124.1 46.8)">IO(RUP4)</text>
<text x="137.4" y="45.3">GNDA2</text>
<text x="137.6" y="47.9">VCCA2</text>
<text x="259.3" y="46.6">VCC3_3</text>
<text x="259.6" y="44">GND</text>
<text x="39.1" y="50.4">VCCA3</text>
<text x="39.1" y="52.9">GND</text>
<text x="136.8" y="48.5" transform="rotate(-90 136.8 48.5)">VCCD_PLL2</text>
<text x="141.6" y="50.4">IO</text>
<text x="141.6" y="52.9">IO</text>
<text x="39.1" y="55.5">VCCINT</text>
<text x="39.1" y="58">IO(ASDO)</text>
<text x="126.6" y="55.6" transform="rotate(-90 126.6 55.6)">IO(PLL2_CLKOUTP)</text>
<text x="129.1" y="55.7" transform="rotate(-90 129.1 55.7)">IO(PLL2_CLKOUTN)</text>
<text x="132.6" y="58">IO(CLKUSR)</text>
<text x="141.6" y="55.5">IO</text>
<text x="238" y="59.4">R6</text>
<text x="245.6" y="59.4">R10</text>
<text x="259.6" y="54.2">GND</text>
<text x="39.1" y="60.6">IO</text>
<text x="39.1" y="63.1">IO(NCSO)</text>
<text x="39.1" y="65.6">NSTATUS</text>
<text x="135" y="63.1">IO(NCE0)</text>
<text x="137" y="60.6">VCCINT</text>
<text x="141.6" y="65.6">IO</text>
<text x="223.7" y="65.6">VCC3_3</text>
<text x="238" y="61.7">2k4</text>
<text x="245.6" y="61.7">2k4</text>
<text x="39.1" y="68.2">IO</text>
<text x="39.1" y="70.7">IO</text>
<text x="128.9" y="68.2">IO(CRC_ERROR)</text>
<text x="130.4" y="70.7">IO(INIT_DONE)</text>
<text x="39.1" y="73.3">IO(DCLK)</text>
<text x="39.1" y="75.8">IO(DATA0)</text>
<text x="137.5" y="73.3">MSEL2</text>
<text x="137.5" y="75.8">MSEL1</text>
<text x="39.1" y="78.3">NCONFIG</text>
<text x="39.1" y="80.9">TDI</text>
<text x="39.1" y="83.4">TCK</text>
<text x="87.6" y="82.1">U1</text>
<text x="136.8" y="83.4">VCCIO6</text>
<text x="137.5" y="80.9">MSEL0</text>
<text x="139.7" y="78.3">GND</text>
<text x="228.8" y="80.9">VCC3_3</text>
<text x="235" y="83.4">X1</text>
<text x="39.1" y="86">VCCIO1</text>
<text x="39.1" y="88.5">TMS</text>
<text x="81.3" y="86">EP4CE22E22C8N</text>
<text x="132.5" y="86">CONF_DONE</text>
<text x="138.8" y="88.5">CLK4</text>
<text x="235" y="86">50</text>
<text x="238.5" y="86">MHz</text>
<text x="39.1" y="91">GND</text>
<text x="39.1" y="93.6">TDO</text>
<text x="138.8" y="91">CLK5</text>
<text x="138.8" y="93.6">CLK6</text>
<text x="227.6" y="92.3">~{ST}</text>
<text x="233.3" y="90.4" transform="rotate(-90 233.3 90.4)">VCC</text>
<text x="233.4" y="92.3">OUT</text>
<text x="241.9" y="92.3">R11</text>
<text x="242.5" y="94.8">27</text>
<text x="39.1" y="96.1">NCE</text>
<text x="39.1" y="98.7">GND</text>
<text x="39.1" y="101.2">CLK1</text>
<text x="130.6" y="98.7">IO(DEV_CLRN)</text>
<text x="133" y="101.2">IO(DEV_OE)</text>
<text x="138.8" y="96.1">CLK7</text>
<text x="233.3" y="96.3" transform="rotate(-90 233.3 96.3)">GND</text>
<text x="39.1" y="103.7">CLK2</text>
<text x="39.1" y="106.3">CLK3</text>
<text x="137" y="106.3">VCCINT</text>
<text x="141.6" y="103.7">IO</text>
<text x="230.2" y="104.3">GND</text>
<text x="39.1" y="108.8">VCCIO2</text>
<text x="39.1" y="111.4">GND</text>
<text x="39.1" y="113.9">IO</text>
<text x="136.8" y="113.9">VCCIO5</text>
<text x="139.7" y="111.4">GND</text>
<text x="141.6" y="108.8">IO</text>
<text x="39.1" y="116.4">VCCINT</text>
<text x="39.1" y="119">IO</text>
<text x="139.7" y="119">GND</text>
<text x="141.6" y="116.4">IO</text>
<text x="39.1" y="121.5">IO</text>
<text x="39.1" y="124.1">IO(RUP1)</text>
<text x="134.9" y="124.1">IO(RDN3)</text>
<text x="137" y="121.5">VCCINT</text>
<text x="39.1" y="126.6">IO(RDN1)</text>
<text x="39.1" y="129.1">VCCINT</text>
<text x="39.1" y="131.7">VCCA1</text>
<text x="134.9" y="126.6">IO(RUP3)</text>
<text x="137.4" y="131.7">GNDA4</text>
<text x="137.6" y="129.1">VCCA4</text>
<text x="243.3" y="129.1">10k</text>
<text x="243.8" y="126.6">R1</text>
<text x="255.5" y="126.6">VCC3_3</text>
<text x="39.1" y="134.2">GNDA1</text>
<text x="133.2" y="134.2">VCCD_PLL4</text>
<text x="243.3" y="136.8">10k</text>
<text x="243.8" y="134.2">R2</text>
<text x="47.9" y="140" transform="rotate(-90 47.9 140)">VCCD_PLL1</text>
<text x="50.4" y="140" transform="rotate(-90 50.4 140)">VCCINT</text>
<text x="52.9" y="140" transform="rotate(-90 52.9 140)">IO</text>
<text x="55.5" y="140" transform="rotate(-90 55.5 140)">VCCIO3</text>
<text x="58" y="140" transform="rotate(-90 58 140)">GND</text>
<text x="60.6" y="140" transform="rotate(-90 60.6 140)">IO</text>
<text x="63.1" y="140" transform="rotate(-90 63.1 140)">IO(PLL1_CLKOUTP)</text>
<text x="65.6" y="140" transform="rotate(-90 65.6 140)">IO(PLL1_CLKOUTN)</text>
<text x="68.2" y="140" transform="rotate(-90 68.2 140)">VCCINT</text>
<text x="70.7" y="140" transform="rotate(-90 70.7 140)">IO</text>
<text x="73.3" y="140" transform="rotate(-90 73.3 140)">VCCIO3</text>
<text x="75.8" y="140" transform="rotate(-90 75.8 140)">GND</text>
<text x="78.3" y="140" transform="rotate(-90 78.3 140)">IO</text>
<text x="80.9" y="140" transform="rotate(-90 80.9 140)">IO</text>
<text x="83.4" y="140" transform="rotate(-90 83.4 140)">IO</text>
<text x="86" y="140" transform="rotate(-90 86 140)">CLK15</text>
<text x="88.5" y="140" transform="rotate(-90 88.5 140)">CLK14</text>
<text x="91" y="140" transform="rotate(-90 91 140)">CLK13</text>
<text x="93.6" y="140" transform="rotate(-90 93.6 140)">CLK12</text>
<text x="96.1" y="140" transform="rotate(-90 96.1 140)">VCCIO4</text>
<text x="98.7" y="140" transform="rotate(-90 98.7 140)">GND</text>
<text x="101.2" y="140" transform="rotate(-90 101.2 140)">IO</text>
<text x="103.7" y="140" transform="rotate(-90 103.7 140)">IO</text>
<text x="106.3" y="140" transform="rotate(-90 106.3 140)">IO</text>
<text x="108.8" y="140" transform="rotate(-90 108.8 140)">VCCINT</text>
<text x="111.4" y="140" transform="rotate(-90 111.4 140)">VCCIO4</text>
<text x="113.9" y="140" transform="rotate(-90 113.9 140)">GND</text>
<text x="116.4" y="140" transform="rotate(-90 116.4 140)">IO</text>
<text x="119" y="140" transform="rotate(-90 119 140)">IO</text>
<text x="121.5" y="140" transform="rotate(-90 121.5 140)">IO(RUP2)</text>
<text x="124.1" y="140" transform="rotate(-90 124.1 140)">IO(RDN2)</text>
<text x="126.6" y="140" transform="rotate(-90 126.6 140)">IO</text>
<text x="129.1" y="140" transform="rotate(-90 129.1 140)">IO</text>
<text x="131.7" y="140" transform="rotate(-90 131.7 140)">VCCINT</text>
<text x="134.2" y="140" transform="rotate(-90 134.2 140)">IO</text>
<text x="136.8" y="140" transform="rotate(-90 136.8 140)">IO</text>
<text x="144.4" y="140" transform="rotate(-90 144.4 140)">GND</text>
<text x="243.8" y="141.8">R3</text>
<text x="141.6" y="148.8">GND</text>
<text x="243.3" y="144.4">10k</text>
</g>
<g font-size="1.8" fill="#a90000">
<text x="46.7" y="37.5" transform="rotate(-90 46.7 37.5)">144</text>
<text x="49.3" y="37.5" transform="rotate(-90 49.3 37.5)">143</text>
<text x="51.8" y="37.5" transform="rotate(-90 51.8 37.5)">142</text>
<text x="54.4" y="37.5" transform="rotate(-90 54.4 37.5)">141</text>
<text x="56.9" y="37.5" transform="rotate(-90 56.9 37.5)">140</text>
<text x="59.4" y="37.5" transform="rotate(-90 59.4 37.5)">139</text>
<text x="62" y="37.5" transform="rotate(-90 62 37.5)">138</text>
<text x="64.5" y="37.5" transform="rotate(-90 64.5 37.5)">137</text>
<text x="67.1" y="37.5" transform="rotate(-90 67.1 37.5)">136</text>
<text x="69.6" y="37.5" transform="rotate(-90 69.6 37.5)">135</text>
<text x="72.1" y="37.5" transform="rotate(-90 72.1 37.5)">134</text>
<text x="74.7" y="37.5" transform="rotate(-90 74.7 37.5)">133</text>
<text x="77.2" y="37.5" transform="rotate(-90 77.2 37.5)">132</text>
<text x="79.8" y="37.5" transform="rotate(-90 79.8 37.5)">131</text>
<text x="82.3" y="37.5" transform="rotate(-90 82.3 37.5)">130</text>
<text x="84.8" y="37.5" transform="rotate(-90 84.8 37.5)">129</text>
<text x="87.4" y="37.5" transform="rotate(-90 87.4 37.5)">128</text>
<text x="89.9" y="37.5" transform="rotate(-90 89.9 37.5)">127</text>
<text x="92.5" y="37.5" transform="rotate(-90 92.5 37.5)">126</text>
<text x="95" y="37.5" transform="rotate(-90 95 37.5)">125</text>
<text x="97.5" y="37.5" transform="rotate(-90 97.5 37.5)">124</text>
<text x="100.1" y="37.5" transform="rotate(-90 100.1 37.5)">123</text>
<text x="102.6" y="37.5" transform="rotate(-90 102.6 37.5)">122</text>
<text x="105.2" y="37.5" transform="rotate(-90 105.2 37.5)">121</text>
<text x="107.7" y="37.5" transform="rotate(-90 107.7 37.5)">120</text>
<text x="110.2" y="37.5" transform="rotate(-90 110.2 37.5)">119</text>
<text x="112.8" y="37.5" transform="rotate(-90 112.8 37.5)">118</text>
<text x="115.3" y="37.5" transform="rotate(-90 115.3 37.5)">117</text>
<text x="117.9" y="37.5" transform="rotate(-90 117.9 37.5)">116</text>
<text x="120.4" y="37.5" transform="rotate(-90 120.4 37.5)">115</text>
<text x="122.9" y="37.5" transform="rotate(-90 122.9 37.5)">114</text>
<text x="125.5" y="37.5" transform="rotate(-90 125.5 37.5)">113</text>
<text x="128" y="37.5" transform="rotate(-90 128 37.5)">112</text>
<text x="130.6" y="37.5" transform="rotate(-90 130.6 37.5)">111</text>
<text x="133.1" y="37.5" transform="rotate(-90 133.1 37.5)">110</text>
<text x="135.6" y="37.5" transform="rotate(-90 135.6 37.5)">109</text>
<text x="36.1" y="44.2">1</text>
<text x="36.1" y="46.7">2</text>
<text x="144.1" y="44.2">108</text>
<text x="144.1" y="46.7">107</text>
<text x="245" y="42.9">1</text>
<text x="245" y="45.5">3</text>
<text x="253.9" y="42.9">2</text>
<text x="253.9" y="45.5">4</text>
<text x="36.1" y="49.3">3</text>
<text x="36.1" y="51.8">4</text>
<text x="144.1" y="49.3">106</text>
<text x="144.1" y="51.8">105</text>
<text x="245" y="48">5</text>
<text x="245" y="50.5">7</text>
<text x="245" y="53.1">9</text>
<text x="253.3" y="53.1">10</text>
<text x="253.9" y="48">6</text>
<text x="253.9" y="50.5">8</text>
<text x="36.1" y="54.4">5</text>
<text x="36.1" y="56.9">6</text>
<text x="36.1" y="59.4">7</text>
<text x="144.1" y="54.4">104</text>
<text x="144.1" y="56.9">103</text>
<text x="144.1" y="59.4">102</text>
<text x="36.1" y="62">8</text>
<text x="36.1" y="64.5">9</text>
<text x="144.1" y="62">101</text>
<text x="144.1" y="64.5">100</text>
<text x="35.5" y="67.1">10</text>
<text x="35.5" y="69.6">11</text>
<text x="144.7" y="67.1">99</text>
<text x="144.7" y="69.6">98</text>
<text x="35.5" y="72.1">12</text>
<text x="35.5" y="74.7">13</text>
<text x="35.5" y="77.2">14</text>
<text x="144.7" y="72.1">97</text>
<text x="144.7" y="74.7">96</text>
<text x="144.7" y="77.2">95</text>
<text x="35.5" y="79.8">15</text>
<text x="35.5" y="82.3">16</text>
<text x="144.7" y="79.8">94</text>
<text x="144.7" y="82.3">93</text>
<text x="35.5" y="84.8">17</text>
<text x="35.5" y="87.4">18</text>
<text x="35.5" y="89.9">19</text>
<text x="144.7" y="84.8">92</text>
<text x="144.7" y="87.4">91</text>
<text x="144.7" y="89.9">90</text>
<text x="232.2" y="85.8" transform="rotate(-90 232.2 85.8)">4</text>
<text x="35.5" y="92.5">20</text>
<text x="35.5" y="95">21</text>
<text x="144.7" y="92.5">89</text>
<text x="144.7" y="95">88</text>
<text x="225.4" y="91.2">1</text>
<text x="238.1" y="91.2">3</text>
<text x="35.5" y="97.5">22</text>
<text x="35.5" y="100.1">23</text>
<text x="144.7" y="97.5">87</text>
<text x="144.7" y="100.1">86</text>
<text x="232.2" y="98.5" transform="rotate(-90 232.2 98.5)">2</text>
<text x="35.5" y="102.6">24</text>
<text x="35.5" y="105.2">25</text>
<text x="35.5" y="107.7">26</text>
<text x="144.7" y="102.6">85</text>
<text x="144.7" y="105.2">84</text>
<text x="144.7" y="107.7">83</text>
<text x="35.5" y="110.2">27</text>
<text x="35.5" y="112.8">28</text>
<text x="144.7" y="110.2">82</text>
<text x="144.7" y="112.8">81</text>
<text x="35.5" y="115.3">29</text>
<text x="35.5" y="117.9">30</text>
<text x="144.7" y="115.3">80</text>
<text x="144.7" y="117.9">79</text>
<text x="35.5" y="120.4">31</text>
<text x="35.5" y="122.9">32</text>
<text x="35.5" y="125.5">33</text>
<text x="144.7" y="120.4">78</text>
<text x="144.7" y="122.9">77</text>
<text x="144.7" y="125.5">76</text>
<text x="35.5" y="128">34</text>
<text x="35.5" y="130.6">35</text>
<text x="144.7" y="128">75</text>
<text x="144.7" y="130.6">74</text>
<text x="35.5" y="133.1">36</text>
<text x="144.7" y="133.1">73</text>
<text x="46.7" y="143.6" transform="rotate(-90 46.7 143.6)">37</text>
<text x="49.3" y="143.6" transform="rotate(-90 49.3 143.6)">38</text>
<text x="51.8" y="143.6" transform="rotate(-90 51.8 143.6)">39</text>
<text x="54.4" y="143.6" transform="rotate(-90 54.4 143.6)">40</text>
<text x="56.9" y="143.6" transform="rotate(-90 56.9 143.6)">41</text>
<text x="59.4" y="143.6" transform="rotate(-90 59.4 143.6)">42</text>
<text x="62" y="143.6" transform="rotate(-90 62 143.6)">43</text>
<text x="64.5" y="143.6" transform="rotate(-90 64.5 143.6)">44</text>
<text x="67.1" y="143.6" transform="rotate(-90 67.1 143.6)">45</text>
<text x="69.6" y="143.6" transform="rotate(-90 69.6 143.6)">46</text>
<text x="72.1" y="143.6" transform="rotate(-90 72.1 143.6)">47</text>
<text x="74.7" y="143.6" transform="rotate(-90 74.7 143.6)">48</text>
<text x="77.2" y="143.6" transform="rotate(-90 77.2 143.6)">49</text>
<text x="79.8" y="143.6" transform="rotate(-90 79.8 143.6)">50</text>
<text x="82.3" y="143.6" transform="rotate(-90 82.3 143.6)">51</text>
<text x="84.8" y="143.6" transform="rotate(-90 84.8 143.6)">52</text>
<text x="87.4" y="143.6" transform="rotate(-90 87.4 143.6)">53</text>
<text x="89.9" y="143.6" transform="rotate(-90 89.9 143.6)">54</text>
<text x="92.5" y="143.6" transform="rotate(-90 92.5 143.6)">55</text>
<text x="95" y="143.6" transform="rotate(-90 95 143.6)">56</text>
<text x="97.5" y="143.6" transform="rotate(-90 97.5 143.6)">57</text>
<text x="100.1" y="143.6" transform="rotate(-90 100.1 143.6)">58</text>
<text x="102.6" y="143.6" transform="rotate(-90 102.6 143.6)">59</text>
<text x="105.2" y="143.6" transform="rotate(-90 105.2 143.6)">60</text>
<text x="107.7" y="143.6" transform="rotate(-90 107.7 143.6)">61</text>
<text x="110.2" y="143.6" transform="rotate(-90 110.2 143.6)">62</text>
<text x="112.8" y="143.6" transform="rotate(-90 112.8 143.6)">63</text>
<text x="115.3" y="143.6" transform="rotate(-90 115.3 143.6)">64</text>
<text x="117.9" y="143.6" transform="rotate(-90 117.9 143.6)">65</text>
<text x="120.4" y="143.6" transform="rotate(-90 120.4 143.6)">66</text>
<text x="122.9" y="143.6" transform="rotate(-90 122.9 143.6)">67</text>
<text x="125.5" y="143.6" transform="rotate(-90 125.5 143.6)">68</text>
<text x="128" y="143.6" transform="rotate(-90 128 143.6)">69</text>
<text x="130.6" y="143.6" transform="rotate(-90 130.6 143.6)">70</text>
<text x="133.1" y="143.6" transform="rotate(-90 133.1 143.6)">71</text>
<text x="135.6" y="143.6" transform="rotate(-90 135.6 143.6)">72</text>
<text x="143.3" y="144.2" transform="rotate(-90 143.3 144.2)">145</text>
</g>
</svg>
